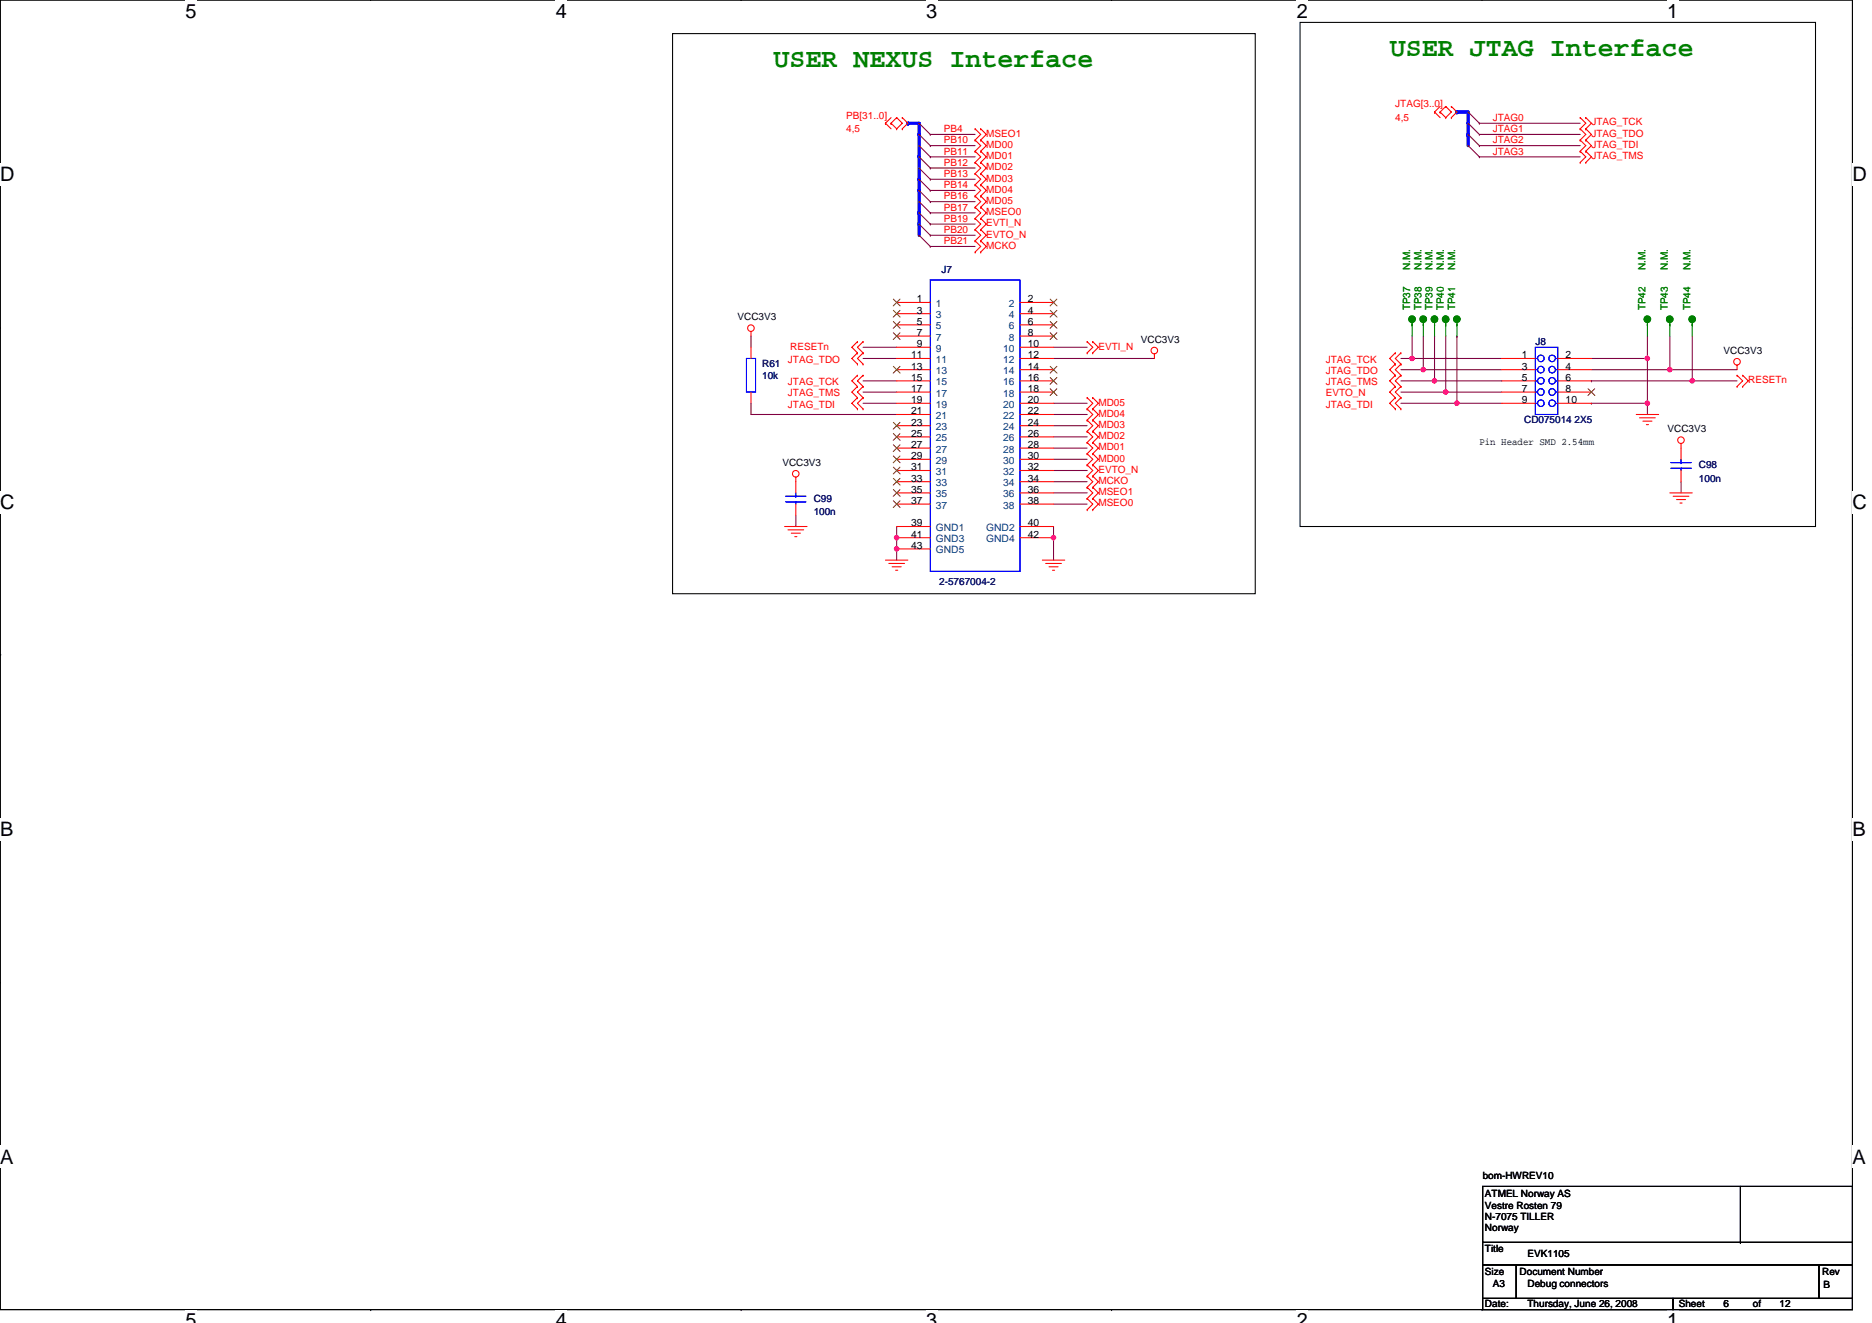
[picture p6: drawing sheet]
<svg xmlns="http://www.w3.org/2000/svg" width="297mm" height="210mm" viewBox="0 0 297 210" stroke-linecap="round" stroke-linejoin="round" font-family="sans-serif">
<path d="M0 0h293.9v207.9h-293.9z" fill="none" stroke="#000" stroke-width=".17"/>
<g fill="#fff">
<path d="M29.4 0h1.8v3.5h-1.8z"/>
<path d="M29.4 207.9h1.8v2h-1.8z"/>
</g>
<path d="M58.8 0h.1M58.8 207.9h.1" fill="none" stroke="#000" stroke-width=".17"/>
<g fill="#fff">
<path d="M88.2 0h1.8v3.5h-1.8z"/>
<path d="M88.2 207.9h1.8v2h-1.8z"/>
</g>
<path d="M117.6 0h.1M117.6 207.9h.1" fill="none" stroke="#000" stroke-width=".17"/>
<g fill="#fff">
<path d="M147 0h1.7v3.5h-1.7z"/>
<path d="M147 207.9h1.7v2h-1.7z"/>
</g>
<path d="M176.4 0h.1M176.4 207.9h.1" fill="none" stroke="#000" stroke-width=".17"/>
<g fill="#fff">
<path d="M205.8 0h1.7v3.5h-1.7z"/>
<path d="M205.8 207.9h1.7v2h-1.7z"/>
</g>
<path d="M235.2 0h.1M235.2 207.9h.1" fill="none" stroke="#000" stroke-width=".17"/>
<g fill="#fff">
<path d="M264.5 0h1.8v3.5h-1.8z"/>
<path d="M264.5 207.9h1.8v2h-1.8z"/>
<path d="M0 26h2.3v3.5h-2.3z"/>
<path d="M293.9 26h2.3v3.5h-2.3z"/>
<path d="M0 77.9h2.3v3.5h-2.3z"/>
<path d="M293.9 77.9h2.3v3.5h-2.3z"/>
</g>
<path d="M0 52h.1M293.9 52h.1" fill="none" stroke="#000" stroke-width=".17"/>
<g fill="#fff">
<path d="M0 129.9h2.1v3.5h-2.1z"/>
<path d="M293.9 129.9h2.1v3.5h-2.1z"/>
</g>
<path d="M0 103.9h.1M293.9 103.9h.1" fill="none" stroke="#000" stroke-width=".17"/>
<path d="M0 103.9h.1" fill="none" stroke="#000" stroke-width=".16"/>
<g fill="#fff">
<path d="M0 181.9h2.2v3.5h-2.2z"/>
<path d="M293.9 181.9h2.2v3.5h-2.2z"/>
</g>
<g fill="none" stroke="#000" stroke-width=".17">
<path d="M106.7 5.3h92.5v88.9h-92.5zM206.3 3.6h81.8v80h-81.8zM0 155.9h.1M293.9 155.9h.1M235.3 188.3h58.6v8.9h-58.6zM235.3 197.2h58.6v3.5h-58.6zM276.2 197.2h.1M276.2 188.3v8.9M235.3 200.7h5.3v5.4h-5.3zM235.3 206.1h30.2v1.8h-30.2zM240.6 200.7h48v5.4h-48zM265.5 206.1h28.4v1.8h-28.4z"/>
<path d="M288.6 200.7h5.3v5.4h-5.3z"/>
</g>
<g fill="none" stroke="#800040" stroke-width=".17">
<path d="M145.8 19.6h.1M145.8 19.6l1.8 1.7M233 17.8h.1M233 19.6h.1M233 17.8l1.7 1.8M233 19.6l1.7 1.7M234.7 19.6h.1M234.7 19.6h16M145.8 21.3h.1M145.8 23.1h.1M145.8 24.9h.1M145.8 26.7h.1"/>
<path d="M145.8 32h.1M145.8 33.8h.1M145.8 35.6h.1M145.8 28.4h.1M145.8 30.2h.1M145.8 37.3h.1M145.8 21.3l1.8 1.8M145.8 23.1l1.8 1.8M145.8 24.9l1.8 1.8M145.8 26.7l1.8 1.7M145.8 32l1.8 1.8M145.8 33.8l1.8 1.8"/>
<path d="M145.8 35.6l1.8 1.7M145.8 28.4l1.8 1.8M145.8 30.2l1.8 1.8M145.8 37.3l1.8 1.8M147.6 30.2h.1M147.6 32h.1M147.6 33.8h.1M147.6 35.6h.1M147.6 37.3h.1M147.6 39.1h.1M147.6 21.3h.1M147.6 23.1h.1"/>
<path d="M147.6 24.9h.1M147.6 26.7h.1M147.6 28.4h.1M147.6 30.2h7.1M147.6 32h7.1M147.6 33.8h7.1M147.6 35.6h7.1M147.6 21.3h7.1M147.6 23.1h7.1M147.6 24.9h7.1M147.6 37.3h7.1M147.6 39.1h7.1"/>
<path d="M147.6 26.7h7.1M147.6 28.4h7.1M233 21.3h.1M233 23.1h.1M233 21.3l1.7 1.8M233 23.1l1.7 1.8M234.7 21.3h.1M234.7 23.1h.1M234.7 24.9h.1M234.7 21.3h16M234.7 23.1h16M234.7 24.9h16"/>
<path d="M119.2 53.3v1.8M136.9 55.1h5.4M136.9 56.9h5.4M167.2 55.1h5.3M167.2 56.9h16M222.3 56.9h1.8M222.3 58.7h3.5M224.1 56.9h.1M224.1 53.3v3.6M224.1 56.9h14.2M225.8 58.7h.1M225.8 53.3v5.4"/>
<path d="M225.8 58.7h12.5M227.6 53.3v7.2h10.7M227.6 53.3h.1M229.4 53.3v8.9h-7.1M231.2 53.3h.1M231.2 53.3v10.7M252.5 58.7h12.5M252.5 56.9h8.9M261.4 53.3v3.6M261.4 56.9h.1M261.4 56.9v8.9M265 53.3v5.4"/>
<path d="M265 58.7h.1M265 58.7h10.6M268.5 53.3v7.2M119.2 64v1.8h23.1M136.9 60.5h5.4M136.9 62.2h5.4M136.9 64h5.4M167.2 74.7h5.3M167.2 76.5h5.3M167.2 78.2h5.3M167.2 64h5.3M167.2 65.8h5.3"/>
<path d="M167.2 67.6h5.3M167.2 69.3h5.3M167.2 71.1h5.3M167.2 72.9h5.3M222.3 64h8.9M222.3 60.5h5.3M229.4 62.2h.1M229.4 62.2h8.9M231.2 64h.1M231.2 64h7.1M252.5 64h.1M252.5 60.5h.1"/>
<path d="M252.5 64h8.9M252.5 60.5h16M261.4 64h.1M266.7 76.5v1.7M268.5 60.5h7.1M126.3 81.8v1.8M142.3 83.6v1.7M142.3 85.3h.1M142.3 87.1h.1M142.3 85.3v3.6M167.2 80h5.3M167.2 83.6v1.7"/>
<path d="M167.2 85.3h.1M167.2 85.3v3.6"/>
</g>
<g fill="#f0f" stroke="#f0f" stroke-width=".17">
<circle cx="231.2" cy="64" r=".35"/>
<circle cx="224.1" cy="56.9" r=".35"/>
<circle cx="225.8" cy="58.7" r=".35"/>
<circle cx="227.6" cy="60.4" r=".35"/>
<circle cx="229.4" cy="62.2" r=".35"/>
<circle cx="264.9" cy="58.7" r=".35"/>
<circle cx="261.4" cy="56.9" r=".35"/>
<circle cx="142.3" cy="85.3" r=".35"/>
<circle cx="142.3" cy="87.1" r=".35"/>
<circle cx="167.2" cy="85.3" r=".35"/>
<circle cx="261.4" cy="64" r=".35"/>
<circle cx="268.5" cy="60.4" r=".35"/>
</g>
<path d="M144.1 19.6h1.7v14.2M144.1 19.6h.1M231.2 17.8h.1M231.2 17.8h1.8v3.5M145.8 33.8v3.5M145.8 33.8h.1M233 21.3h.1M233 21.3v1.8" fill="none" stroke="#00f" stroke-width=".53"/>
<g fill="none" stroke="#f00" stroke-width=".17">
<path d="M140.5 19.6h.1M140.5 19.6l.9 .8M141.4 19.6h.1M141.4 19.6l.9 .8M141.4 18.7l-.9 .9M142.3 18.7h.1M142.3 18.7l.9 .9-.9 .8M142.3 18.7l-.9 .9M143.2 18.7h.1M143.2 18.7l.9 .9-.9 .8M227.6 17.8h.1M227.6 17.8l.9 .9"/>
<path d="M228.5 17.8h.1M228.5 16.9l-.9 .9M228.5 17.8l.9 .9M229.4 18.7h.1M229.4 16.9h.1M229.4 16.9l-.9 .9M229.4 16.9l.9 .9-.9 .9M230.3 16.9h.1M230.3 18.7h.1M230.3 16.9l.9 .9-.9 .9M250.7 18.7h.1M250.7 18.7l.9 .9-.9 .8"/>
<path d="M251.6 18.7h.1M251.6 18.7l.9 .9-.9 .8M142.3 20.4h.1M143.2 20.4h.1M154.7 24h.1M154.7 22.2h.1M154.7 25.8h.1M154.7 27.6h.1M154.7 29.3h.1M154.7 31.1h.1M154.7 32.9h.1M154.7 38.2h.1"/>
<path d="M154.7 34.7h.1M154.7 36.4h.1M154.7 20.4h.1M154.7 34.7l.9 .9-.9 .8M154.7 36.4l.9 .9-.9 .9M154.7 22.2l.9 .9-.9 .9M154.7 24l.9 .9-.9 .9M154.7 25.8l.9 .9-.9 .9M154.7 27.6l.9 .8-.9 .9M154.7 31.1l.9 .9-.9 .9M154.7 29.3l.9 .9-.9 .9M154.7 38.2l.9 .9-.9 .9"/>
<path d="M154.7 32.9l.9 .9-.9 .9M154.7 20.4l.9 .9-.9 .9M155.6 24h.1M155.6 22.2h.1M155.6 25.8h.1M155.6 27.6h.1M155.6 29.3h.1M155.6 31.1h.1M155.6 32.9h.1M155.6 38.2h.1M155.6 34.7h.1M155.6 36.4h.1"/>
<path d="M155.6 20.4h.1M155.6 32.9l.9 .9-.9 .9M155.6 38.2l.9 .9-.9 .9M155.6 34.7l.9 .9-.9 .8M155.6 22.2l.9 .9-.9 .9M155.6 24l.9 .9-.9 .9M155.6 25.8l.9 .9-.9 .9M155.6 27.6l.9 .8-.9 .9M155.6 31.1l.9 .9-.9 .9M155.6 29.3l.9 .9-.9 .9M155.6 36.4l.9 .9-.9 .9M155.6 20.4l.9 .9-.9 .9"/>
<path d="M250.7 20.4h.1M250.7 22.2h.1M250.7 24h.1M250.7 25.8h.1M250.7 20.4l.9 .9-.9 .9M250.7 22.2l.9 .9-.9 .9M250.7 24l.9 .9-.9 .9M251.6 20.4h.1M251.6 22.2h.1M251.6 24h.1M251.6 25.8h.1M251.6 20.4l.9 .9-.9 .9"/>
<path d="M251.6 22.2l.9 .9-.9 .9M251.6 24l.9 .9-.9 .9M119.2 52.6v.7M119.2 55.1v1.8M136.1 54.2h.1M136.1 56h.1M136.1 59.6h.1M136.1 57.8h.1M136.1 54.2l-.9 .9 .9 .9M136.1 59.6l-.9 .9 .9 .8M136.1 56l-.9 .9 .9 .9M136.9 54.2h.1"/>
<path d="M136.9 56h.1M136.9 59.6h.1M136.9 57.8h.1M136.9 54.2l-.8 .9 .8 .9M136.9 59.6l-.8 .9 .8 .8M136.9 56l-.8 .9 .8 .9M142.3 48h5.3M142.3 49.8h5.3M142.3 51.6h5.3M142.3 53.3h5.3M142.3 55.1h5.3M142.3 56.9h5.3"/>
<path d="M142.3 58.7h5.3M154.7 40h.1M155.6 40h.1M161.8 48h5.4M161.8 49.8h5.4M161.8 51.6h5.4M161.8 53.3h5.4M161.8 55.1h5.4M161.8 56.9h5.4M161.8 58.7h5.4M172.5 56h.1M172.5 54.2h.1"/>
<path d="M172.5 54.2l.9 .9-.9 .9M173.4 56h.1M173.4 54.2h.1M173.4 54.2l.9 .9-.9 .9M183.2 56.2v.7M221.4 56h.1M221.4 57.8h.1M221.4 59.6h.1M221.4 56l-.9 .9 .9 .9M221.4 57.8l-.9 .9 .9 .9M221.4 59.6l-.9 .9 .9 .8M222.3 56h.1"/>
<path d="M222.3 57.8h.1M222.3 59.6h.1M222.3 56l-.9 .9 .9 .9M222.3 57.8l-.9 .9 .9 .9M222.3 59.6l-.9 .9 .9 .8M238.3 56.9h5.3M238.3 58.7h5.3M247.2 56.9h5.3M247.2 58.7h5.3M275.6 58v.7M275.6 59.6h.1M275.6 59.6l.9 .9-.9 .8"/>
<path d="M276.5 59.6h.1M276.5 59.6l.9 .9-.9 .8M119.2 62.2v1.8M126.3 75.7v2.5M136.1 61.3h.1M136.1 63.1h.1M136.1 64.9h.1M136.1 61.3l-.9 .9 .9 .9M136.1 63.1l-.9 .9 .9 .9M136.9 61.3h.1M136.9 63.1h.1M136.9 64.9h.1"/>
<path d="M136.9 61.3l-.8 .9 .8 .9M136.9 63.1l-.8 .9 .8 .9M142.3 60.5h5.3M142.3 62.2h5.3M142.3 64h5.3M142.3 65.8h5.3M142.3 67.6h5.3M142.3 69.3h5.3M142.3 71.1h5.3M142.3 72.9h5.3M142.3 74.7h5.3M142.3 76.5h5.3"/>
<path d="M142.3 78.2h5.3M161.8 60.5h5.4M161.8 62.2h5.4M161.8 64h5.4M161.8 65.8h5.4M161.8 67.6h5.4M161.8 69.3h5.4M161.8 71.1h5.4M161.8 72.9h5.4M161.8 74.7h5.4M161.8 76.5h5.4M161.8 78.2h5.4"/>
<path d="M172.5 75.6h.1M172.5 73.8h.1M172.5 64.9h.1M172.5 63.1h.1M172.5 66.7h.1M172.5 68.5h.1M172.5 70.2h.1M172.5 72h.1M172.5 77.3h.1M172.5 79.1h.1M172.5 73.8l.9 .9-.9 .9M172.5 63.1l.9 .9-.9 .9"/>
<path d="M172.5 64.9l.9 .9-.9 .9M172.5 66.7l.9 .9-.9 .9M172.5 68.5l.9 .8-.9 .9M172.5 70.2l.9 .9-.9 .9M172.5 75.6l.9 .9-.9 .8M172.5 77.3l.9 .9-.9 .9M172.5 79.1l.9 .9-.9 .9M172.5 72l.9 .9-.9 .9M173.4 75.6h.1M173.4 73.8h.1M173.4 64.9h.1M173.4 63.1h.1"/>
<path d="M173.4 66.7h.1M173.4 68.5h.1M173.4 70.2h.1M173.4 72h.1M173.4 77.3h.1M173.4 79.1h.1M173.4 73.8l.9 .9-.9 .9M173.4 63.1l.9 .9-.9 .9M173.4 64.9l.9 .9-.9 .9M173.4 66.7l.9 .9-.9 .9M173.4 68.5l.9 .8-.9 .9M173.4 70.2l.9 .9-.9 .9"/>
<path d="M173.4 75.6l.9 .9-.9 .8M173.4 77.3l.9 .9-.9 .9M173.4 79.1l.9 .9-.9 .9M173.4 72l.9 .9-.9 .9M221.4 61.3h.1M221.4 63.1h.1M221.4 64.9h.1M221.4 61.3l-.9 .9 .9 .9M221.4 63.1l-.9 .9 .9 .9M222.3 61.3h.1M222.3 63.1h.1M222.3 64.9h.1"/>
<path d="M222.3 61.3l-.9 .9 .9 .9M222.3 63.1l-.9 .9 .9 .9M238.3 60.5h5.3M238.3 62.2h5.3M238.3 64h5.3M247.2 60.5h5.3M247.2 62.2h5.3M247.2 64h5.3M259.6 65.8h3.6M260.2 66.3h2.5M260.7 66.8h1.4M261.2 67.4h.4"/>
<path d="M265 78.2h3.5M265.5 78.8h2.5M266 79.3h1.5M266.6 79.8h.3M266.7 70.4v2.5M266.7 74.7v1.8M275.6 61.3h.1M276.5 61.3h.1M124.5 83.6h3.6M125 84.1h2.5M125.6 84.6h1.4M126.1 85.2h.3"/>
<path d="M126.3 80v1.8M140.5 88.9h3.6M141 89.4h2.5M141.6 90h1.4M142.1 90.5h.3M142.3 80h5.3M142.3 83.6h5.3M142.3 85.3h5.3M142.3 87.1h5.3M161.8 80h5.4M161.8 83.6h5.4M161.8 85.3h5.4"/>
<path d="M165.4 88.9h3.5M165.9 89.4h2.5M166.5 90h1.4M167 90.5h.3M172.5 80.9h.1M173.4 80.9h.1"/>
<circle cx="119.2" cy="52.1" r=".52"/>
<circle cx="183.2" cy="55.6" r=".52"/>
<circle cx="275.6" cy="57.4" r=".52"/>
<circle cx="126.3" cy="75.2" r=".52"/>
<circle cx="266.7" cy="69.9" r=".52"/>
</g>
<g fill="none" stroke="#00f" stroke-width=".17">
<path d="M118.4 56.9h1.5v5.3h-1.5zM147.6 44.5h14.2v46.2h-14.2zM243.6 55.1h3.6v10.7h-3.6zM243.6 56.9h.4M243.6 58.7h.4M246.8 56.9h.4M246.8 58.7h.4M124.7 78.8h3.2M124.7 79.7h3.2M126.3 79.7v.3M126.3 78.8h.1M126.3 78.2v.6"/>
<path d="M243.6 60.5h.4M243.6 62.2h.4M243.6 64h.4M246.8 60.5h.4M246.8 62.2h.4M246.8 64h.4M265.1 73.4h3.2M265.1 74.3h3.2M266.7 74.3v.4M266.7 73.4h.1M266.7 72.9v.5"/>
<circle cx="244.5" cy="56.9" r=".52"/>
<circle cx="244.5" cy="58.7" r=".52"/>
<circle cx="246.3" cy="56.9" r=".52"/>
<circle cx="246.3" cy="58.7" r=".52"/>
<circle cx="244.5" cy="62.2" r=".52"/>
<circle cx="244.5" cy="60.4" r=".52"/>
<circle cx="244.5" cy="64" r=".52"/>
<circle cx="246.3" cy="64" r=".52"/>
<circle cx="246.3" cy="60.4" r=".52"/>
<circle cx="246.3" cy="62.2" r=".52"/>
</g>
<g fill="none" stroke="#804000" stroke-width=".16">
<path d="M141.7 47.5l1.1 1.1M141.7 49.3l1.1 1M141.7 51l1.1 1.1M141.7 52.8l1.1 1.1M141.7 58.1l1.1 1.1M142.8 47.5l-1.1 1.1M142.8 49.3l-1.1 1M142.8 51l-1.1 1.1M142.8 52.8l-1.1 1.1M142.8 58.1l-1.1 1.1M166.6 47.5l1.1 1.1M166.6 49.3l1.1 1"/>
<path d="M166.6 51l1.1 1.1M166.6 52.8l1.1 1.1M166.6 58.1l1.1 1.1M166.6 59.9l1.1 1.1M167.7 47.5l-1.1 1.1M167.7 49.3l-1.1 1M167.7 51l-1.1 1.1M167.7 52.8l-1.1 1.1M167.7 58.1l-1.1 1.1M167.7 59.9l-1.1 1.1M141.7 67l1.1 1.1M141.7 68.8l1.1 1.1"/>
<path d="M141.7 70.6l1.1 1.1M141.7 72.4l1.1 1M141.7 74.1l1.1 1.1M141.7 75.9l1.1 1.1M141.7 77.7l1.1 1.1M141.7 79.5l1.1 1.1M142.8 67l-1.1 1.1M142.8 68.8l-1.1 1.1M142.8 70.6l-1.1 1.1M142.8 72.4l-1.1 1M142.8 74.1l-1.1 1.1M142.8 75.9l-1.1 1.1"/>
<path d="M142.8 77.7l-1.1 1.1M142.8 79.5l-1.1 1.1M166.6 61.7l1.1 1.1M167.7 61.7l-1.1 1.1M252 61.7l1.1 1.1M253 61.7l-1 1.1"/>
</g>
<g fill="#008000" stroke="#008000" stroke-width=".17">
<circle cx="229.4" cy="50.7" r=".52"/>
<circle cx="231.2" cy="50.7" r=".52"/>
<circle cx="227.6" cy="50.7" r=".52"/>
<circle cx="261.4" cy="50.7" r=".52"/>
<circle cx="264.9" cy="50.7" r=".52"/>
<circle cx="268.5" cy="50.7" r=".52"/>
<circle cx="224.1" cy="50.7" r=".52"/>
<circle cx="225.8" cy="50.7" r=".52"/>
</g>
<g fill="none" stroke="#008000" stroke-width=".17">
<path d="M224.1 51.6h.1M224.1 51.2v2.1M225.8 51.6h.1M225.8 51.2v2.1M227.6 51.6h.1M227.6 51.2v2.1M229.4 51.6h.1M229.4 51.2v2.1M231.2 51.6h.1M231.2 51.2v2.1M261.4 51.6h.1M261.4 51.2v2.1"/>
<path d="M265 51.6h.1M265 51.2v2.1M268.5 51.6h.1M268.5 51.2v2.1"/>
</g>
<g font-size="4.2" fill="#008000">
<text x="122.7" y="10.6">USER NEXUS Interface</text>
<text x="220.5" y="8.9">USER JTAG Interface</text>
</g>
<g font-size="3.2">
<text x="29.4" y="2.8">5</text>
<text x="88.2" y="2.8">4</text>
<text x="147" y="2.8">3</text>
<text x="205.8" y="2.8">2</text>
<text x="264.5" y="2.8">1</text>
<text x="0" y="28.8">D</text>
<text x="293.9" y="28.8">D</text>
<text x="0" y="80.8">C</text>
<text x="293.9" y="80.8">C</text>
<text x="0" y="132.7">B</text>
<text x="293.9" y="132.7">B</text>
<text x="0" y="184.7">A</text>
<text x="293.9" y="184.7">A</text>
<text x="29.4" y="210.7">5</text>
<text x="88.2" y="210.7">4</text>
<text x="147" y="210.7">3</text>
<text x="205.8" y="210.7">2</text>
<text x="264.5" y="210.7">1</text>
</g>
<g font-size="1.6" fill="#f00">
<text x="221.4" y="17.1">JTAG[3..0]</text>
<text x="134.3" y="18.8">PB[31..0]</text>
<text x="134.3" y="21">4,5</text>
<text x="149.8" y="21">PB4</text>
<text x="149.8" y="22.8">PB10</text>
<text x="156.5" y="23.5">MD00</text>
<text x="156.5" y="21.7">MSEO1</text>
<text x="221.4" y="19.2">4,5</text>
<text x="236.9" y="19.2">JTAG0</text>
<text x="236.9" y="21">JTAG1</text>
<text x="236.9" y="22.8">JTAG2</text>
<text x="252.5" y="19.9">JTAG_TCK</text>
<text x="252.5" y="21.7">JTAG_TDO</text>
<text x="252.5" y="23.5">JTAG_TDI</text>
<text x="149.8" y="29.9">PB14</text>
<text x="149.8" y="24.5">PB11</text>
<text x="149.8" y="26.3">PB12</text>
<text x="149.8" y="28.1">PB13</text>
<text x="156.5" y="25.3">MD01</text>
<text x="156.5" y="27">MD02</text>
<text x="156.5" y="28.8">MD03</text>
<text x="236.9" y="24.5">JTAG3</text>
<text x="252.5" y="25.3">JTAG_TMS</text>
<text x="149.8" y="31.6">PB16</text>
<text x="149.8" y="33.4">PB17</text>
<text x="149.8" y="35.2">PB19</text>
<text x="156.5" y="30.6">MD04</text>
<text x="156.5" y="32.4">MD05</text>
<text x="156.5" y="34.1">MSEO0</text>
<text x="156.5" y="35.9">EVTI_N</text>
<text x="149.8" y="37">PB20</text>
<text x="149.8" y="38.8">PB21</text>
<text x="156.5" y="39.5">MCKO</text>
<text x="156.5" y="37.7">EVTO_N</text>
<text x="125" y="57.6">JTAG_TDO</text>
<text x="125.4" y="55.5">RESETn</text>
<text x="174.3" y="55.5">EVTI_N</text>
<text x="210.4" y="57.6">JTAG_TCK</text>
<text x="210.4" y="59.4">JTAG_TDO</text>
<text x="125" y="61.2">JTAG_TCK</text>
<text x="125" y="62.9">JTAG_TMS</text>
<text x="125" y="64.7">JTAG_TDI</text>
<text x="174.3" y="64.4">MD05</text>
<text x="210.4" y="61.2">JTAG_TMS</text>
<text x="210.4" y="62.9">EVTO_N</text>
<text x="210.4" y="64.7">JTAG_TDI</text>
<text x="277.4" y="60.8">RESETn</text>
<text x="174.3" y="66.1">MD04</text>
<text x="174.3" y="67.9">MD03</text>
<text x="174.3" y="69.7">MD02</text>
<text x="174.3" y="71.5">MD01</text>
<text x="174.3" y="75">EVTO_N</text>
<text x="174.3" y="76.8">MCKO</text>
<text x="174.3" y="73.3">MD00</text>
<text x="174.3" y="78.6">MSEO1</text>
<text x="174.3" y="80.4">MSEO0</text>
</g>
<g font-size="1.6">
<text x="145.5" y="48">1</text>
<text x="163.1" y="48">2</text>
<text x="117" y="50.8">VCC3V3</text>
<text x="145.5" y="49.8">3</text>
<text x="145.5" y="51.5">5</text>
<text x="145.5" y="53.3">7</text>
<text x="163.1" y="49.8">4</text>
<text x="163.1" y="51.5">6</text>
<text x="163.1" y="53.3">8</text>
<text x="144.6" y="56.9">11</text>
<text x="144.6" y="58.7">13</text>
<text x="145.5" y="55.1">9</text>
<text x="163.1" y="55.1">10</text>
<text x="163.1" y="56.9">12</text>
<text x="163.1" y="58.7">14</text>
<text x="181" y="54.4">VCC3V3</text>
<text x="241.5" y="56.9">1</text>
<text x="241.5" y="58.7">3</text>
<text x="248.4" y="56.9">2</text>
<text x="248.4" y="58.7">4</text>
<text x="273.5" y="56.2">VCC3V3</text>
<text x="144.6" y="60.4">15</text>
<text x="144.6" y="62.2">17</text>
<text x="144.6" y="64">19</text>
<text x="144.6" y="65.8">21</text>
<text x="163.1" y="60.4">16</text>
<text x="163.1" y="62.2">18</text>
<text x="163.1" y="64">20</text>
<text x="163.1" y="65.8">22</text>
<text x="241.5" y="60.4">5</text>
<text x="241.5" y="62.2">7</text>
<text x="241.5" y="64">9</text>
<text x="248.4" y="60.4">6</text>
<text x="248.4" y="62.2">8</text>
<text x="248.4" y="64">10</text>
<text x="144.6" y="67.5">23</text>
<text x="144.6" y="69.3">25</text>
<text x="144.6" y="71.1">27</text>
<text x="163.1" y="67.5">24</text>
<text x="163.1" y="69.3">26</text>
<text x="163.1" y="71.1">28</text>
<text x="234.7" y="70.6">Pin Header SMD 2.54mm</text>
<text x="264.6" y="68.6">VCC3V3</text>
<text x="124.1" y="74">VCC3V3</text>
<text x="144.6" y="72.9">29</text>
<text x="144.6" y="74.7">31</text>
<text x="144.6" y="76.4">33</text>
<text x="163.1" y="72.9">30</text>
<text x="163.1" y="74.7">32</text>
<text x="163.1" y="76.4">34</text>
<text x="144.6" y="78.2">35</text>
<text x="144.6" y="80">37</text>
<text x="144.6" y="83.5">39</text>
<text x="163.1" y="83.5">40</text>
<text x="163.1" y="78.2">36</text>
<text x="163.1" y="80">38</text>
<text x="144.6" y="85.3">41</text>
<text x="144.6" y="87.1">43</text>
<text x="163.1" y="85.3">42</text>
<text x="235.3" y="187">bom-HWREV10</text>
<text x="235.6" y="190.1">ATMEL Norway AS</text>
<text x="235.6" y="191.9">Vestre Rosten 79</text>
<text x="235.6" y="193.7">N-7075 TILLER</text>
<text x="235.6" y="195.5">Norway</text>
<text x="235.6" y="198.8">Title</text>
<text x="235.6" y="202.3">Size</text>
<text x="241.1" y="202.3">Document Number</text>
<text x="242.4" y="199.5">EVK1105</text>
<text x="289.1" y="202.3">Rev</text>
<text x="235.6" y="207.5">Date:</text>
<text x="236.9" y="204.3">A3</text>
<text x="242.4" y="204.3">Debug connectors</text>
<text x="242.4" y="207.5">Thursday, June 26, 2008</text>
<text x="266.4" y="207.5">Sheet</text>
<text x="273.5" y="207.5">6</text>
<text x="278.1" y="207.5">of</text>
<text x="282.4" y="207.5">12</text>
<text x="289.3" y="204.5">B</text>
</g>
<g font-size="1.6" fill="#000080">
<text x="149.4" y="43.4">J7</text>
<text x="120.9" y="58.3">R61</text>
<text x="243.6" y="54.8">J8</text>
<text x="120.9" y="60.1">10k</text>
<text x="241.8" y="67.2">CD075014 2X5</text>
<text x="269.6" y="74.3">C98</text>
<text x="269.6" y="76.5">100n</text>
<text x="129.1" y="79.7">C99</text>
<text x="129.1" y="81.8">100n</text>
<text x="149" y="92.8">2-5767004-2</text>
</g>
<g font-size="1.6" fill="#008000">
<text x="223.8" y="42.8" transform="rotate(-90 223.8 42.8)">N.M.</text>
<text x="225.5" y="42.8" transform="rotate(-90 225.5 42.8)">N.M.</text>
<text x="227.3" y="42.8" transform="rotate(-90 227.3 42.8)">N.M.</text>
<text x="229.1" y="42.8" transform="rotate(-90 229.1 42.8)">N.M.</text>
<text x="230.9" y="42.8" transform="rotate(-90 230.9 42.8)">N.M.</text>
<text x="261.1" y="42.8" transform="rotate(-90 261.1 42.8)">N.M.</text>
<text x="264.7" y="42.8" transform="rotate(-90 264.7 42.8)">N.M.</text>
<text x="268.2" y="42.8" transform="rotate(-90 268.2 42.8)">N.M.</text>
<text x="223.8" y="49.3" transform="rotate(-90 223.8 49.3)">TP37</text>
<text x="225.5" y="49.3" transform="rotate(-90 225.5 49.3)">TP38</text>
<text x="227.3" y="49.3" transform="rotate(-90 227.3 49.3)">TP39</text>
<text x="229.1" y="49.3" transform="rotate(-90 229.1 49.3)">TP40</text>
<text x="230.9" y="49.3" transform="rotate(-90 230.9 49.3)">TP41</text>
<text x="261.1" y="49.3" transform="rotate(-90 261.1 49.3)">TP42</text>
<text x="264.7" y="49.3" transform="rotate(-90 264.7 49.3)">TP43</text>
<text x="268.2" y="49.3" transform="rotate(-90 268.2 49.3)">TP44</text>
</g>
<g font-size="1.6" fill="#004080">
<text x="148.5" y="48.7">1</text>
<text x="148.5" y="50.5">3</text>
<text x="148.5" y="52.3">5</text>
<text x="160.1" y="48.7">2</text>
<text x="160.1" y="50.5">4</text>
<text x="160.1" y="52.3">6</text>
<text x="148.5" y="54.1">7</text>
<text x="148.5" y="55.8">9</text>
<text x="148.5" y="57.6">11</text>
<text x="148.5" y="59.4">13</text>
<text x="159.2" y="55.8">10</text>
<text x="159.2" y="57.6">12</text>
<text x="159.2" y="59.4">14</text>
<text x="160.1" y="54.1">8</text>
<text x="148.5" y="61.2">15</text>
<text x="148.5" y="62.9">17</text>
<text x="148.5" y="64.7">19</text>
<text x="159.2" y="61.2">16</text>
<text x="159.2" y="62.9">18</text>
<text x="159.2" y="64.7">20</text>
<text x="148.5" y="66.5">21</text>
<text x="148.5" y="68.3">23</text>
<text x="148.5" y="70.1">25</text>
<text x="148.5" y="71.8">27</text>
<text x="159.2" y="66.5">22</text>
<text x="159.2" y="68.3">24</text>
<text x="159.2" y="70.1">26</text>
<text x="159.2" y="71.8">28</text>
<text x="148.5" y="73.6">29</text>
<text x="148.5" y="75.4">31</text>
<text x="148.5" y="77.2">33</text>
<text x="159.2" y="73.6">30</text>
<text x="159.2" y="75.4">32</text>
<text x="159.2" y="77.2">34</text>
<text x="148.5" y="79">35</text>
<text x="148.5" y="80.7">37</text>
<text x="159.2" y="79">36</text>
<text x="159.2" y="80.7">38</text>
<text x="148.5" y="84.3">GND1</text>
<text x="148.5" y="86.1">GND3</text>
<text x="148.5" y="87.8">GND5</text>
<text x="156.5" y="84.3">GND2</text>
<text x="156.5" y="86.1">GND4</text>
</g>
</svg>
